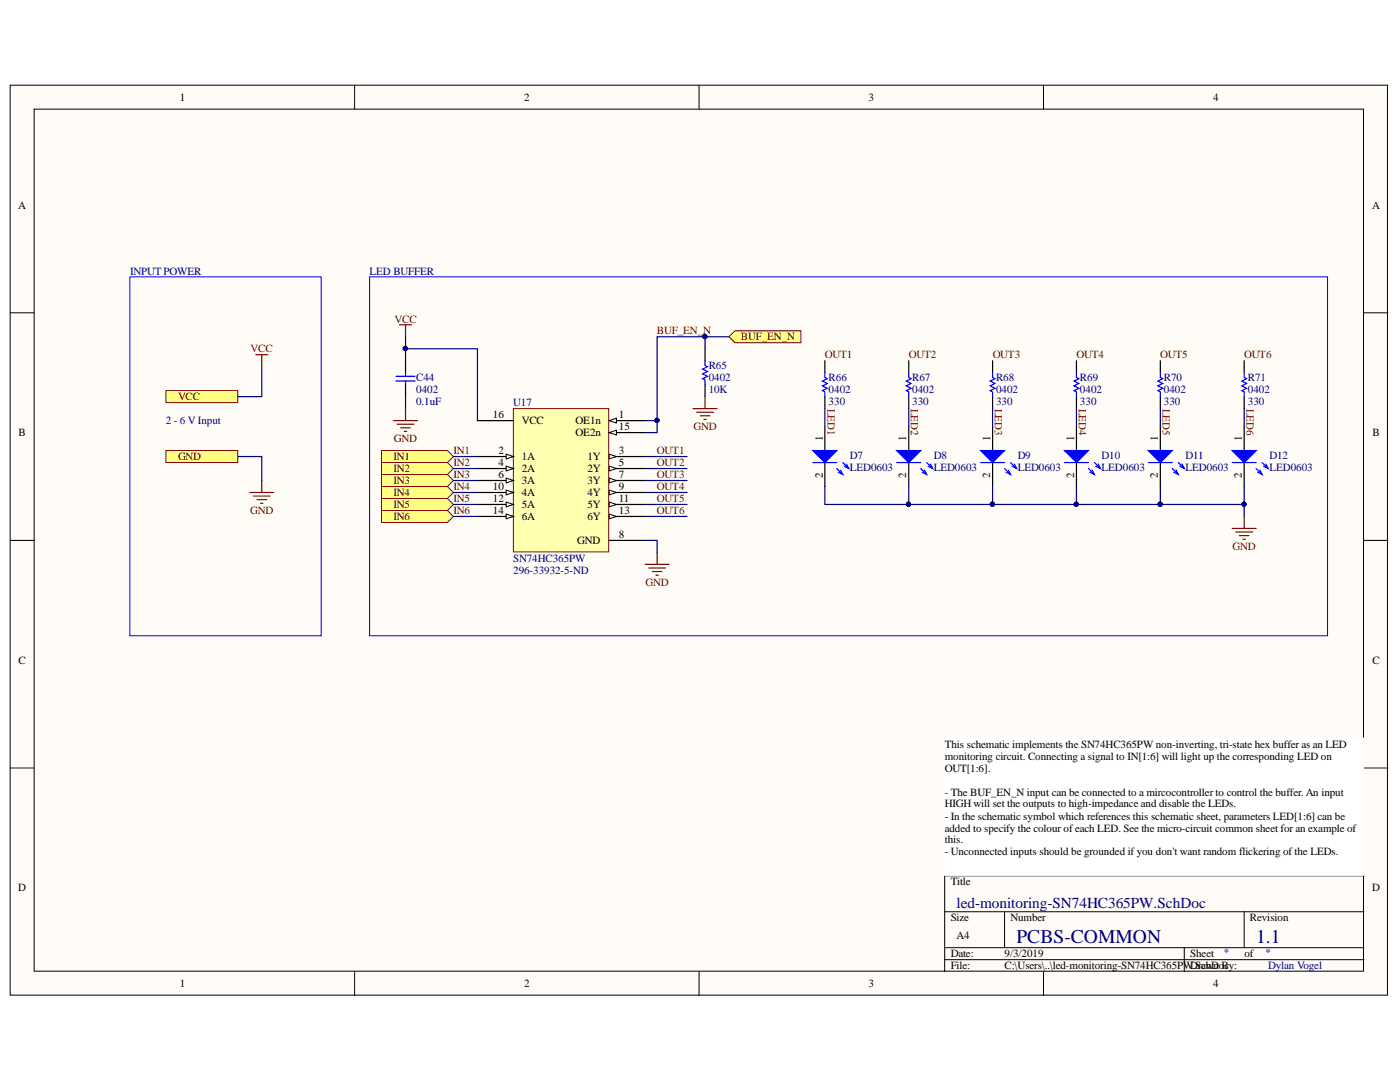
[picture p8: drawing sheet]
<svg xmlns="http://www.w3.org/2000/svg" width="279mm" height="216mm" viewBox="0 0 279 216" stroke-linecap="round" stroke-linejoin="round" font-family="sans-serif">
<g fill="#fffcf8" stroke="#000" stroke-width=".2">
<path d="M2 17h274.9v181.6h-274.9z"/>
<path d="M6.8 21.8h265.3v172h-265.3z"/>
</g>
<g fill="none" stroke="#000" stroke-width=".2">
<path d="M70.8 17v4.8M139.5 17v4.8M208.3 17v4.8M2 62.4h4.8M272.2 62.4h4.8M2 107.8h4.8M272.2 107.8h4.8M2 153.2h4.8M272.2 153.2h4.8M272.2 174.8h-83.7v19.1M70.8 193.9v4.8M139.5 193.9v4.8"/>
<path d="M188.5 181.9h83.7M188.5 189.1h83.7M188.5 191.5h83.7M200.5 181.9v7.2M208.3 193.9v4.8M236.3 189.1v4.8M248.3 181.9v7.2"/>
</g>
<path d="M73.8 55.2h191.1v71.7h-191.1z" fill="none" stroke="#00f" stroke-width=".2"/>
<path d="M51 70.8h2.4M52.2 70.8v2.4M49.9 98.3h4.7M50.6 99h3.3M51.3 99.7h1.9M52.2 95.9v2.4M52 100.4h.5" fill="none" stroke="#800000" stroke-width=".24"/>
<g fill="#ffff80" stroke="#800000" stroke-width=".2">
<path d="M33.1 78h14.4v2.3h-14.4z" fill-rule="evenodd"/>
<path d="M33.1 89.9h14.4v2.4h-14.4z" fill-rule="evenodd"/>
</g>
<path d="M25.9 55.2h38.2v71.7h-38.2z" fill="none" stroke="#00f" stroke-width=".2"/>
<path d="M188.5 147.3h83.6v27.4h-83.6z" fill="#fff" stroke="#fff" stroke-width=".2"/>
<path d="M102.5 81.5h19v28.6h-19z" fill="#ffffb0" stroke="#800000" stroke-width=".2"/>
<path d="M121.6 83.9h7.2" fill="none" stroke="#000" stroke-width=".24"/>
<path d="M121.6 83.9l1.4-.4v.9z" fill="#fffcf8"/>
<path d="M121.6 83.9l1.4-.4v.9z" fill="none" stroke="#000" stroke-width=".2"/>
<path d="M95.3 91.1h7.2" fill="none" stroke="#000" stroke-width=".24"/>
<path d="M101 90.6l1.5 .5-1.5 .5z" fill="#fffcf8"/>
<path d="M101 90.6l1.5 .5-1.5 .5z" fill="none" stroke="#000" stroke-width=".2"/>
<path d="M121.6 91.1h7.2" fill="none" stroke="#000" stroke-width=".24"/>
<path d="M121.6 90.6l1.4 .5-1.4 .5z" fill="#fffcf8"/>
<path d="M121.6 90.6l1.4 .5-1.4 .5z" fill="none" stroke="#000" stroke-width=".2"/>
<path d="M95.3 93.5h7.2" fill="none" stroke="#000" stroke-width=".24"/>
<path d="M101 93l1.5 .5-1.5 .5z" fill="#fffcf8"/>
<path d="M101 93l1.5 .5-1.5 .5z" fill="none" stroke="#000" stroke-width=".2"/>
<path d="M121.6 93.5h7.2" fill="none" stroke="#000" stroke-width=".24"/>
<path d="M121.6 93l1.4 .5-1.4 .5z" fill="#fffcf8"/>
<path d="M121.6 93l1.4 .5-1.4 .5z" fill="none" stroke="#000" stroke-width=".2"/>
<path d="M95.3 95.9h7.2" fill="none" stroke="#000" stroke-width=".24"/>
<path d="M101 95.4l1.5 .5-1.5 .5z" fill="#fffcf8"/>
<path d="M101 95.4l1.5 .5-1.5 .5z" fill="none" stroke="#000" stroke-width=".2"/>
<path d="M121.6 95.9h7.2" fill="none" stroke="#000" stroke-width=".24"/>
<path d="M121.6 95.4l1.4 .5-1.4 .5z" fill="#fffcf8"/>
<path d="M121.6 95.4l1.4 .5-1.4 .5z" fill="none" stroke="#000" stroke-width=".2"/>
<path d="M121.6 98.3h7.2M121.6 107.8h7.2" fill="none" stroke="#000" stroke-width=".24"/>
<path d="M121.6 97.8l1.4 .5-1.4 .4z" fill="#fffcf8"/>
<path d="M121.6 97.8l1.4 .5-1.4 .4z" fill="none" stroke="#000" stroke-width=".2"/>
<path d="M95.3 98.3h7.2" fill="none" stroke="#000" stroke-width=".24"/>
<path d="M101 97.8l1.5 .5-1.5 .4z" fill="#fffcf8"/>
<path d="M101 97.8l1.5 .5-1.5 .4z" fill="none" stroke="#000" stroke-width=".2"/>
<path d="M121.6 100.7h7.2" fill="none" stroke="#000" stroke-width=".24"/>
<path d="M121.6 100.2l1.4 .5-1.4 .4z" fill="#fffcf8"/>
<path d="M121.6 100.2l1.4 .5-1.4 .4z" fill="none" stroke="#000" stroke-width=".2"/>
<path d="M95.3 100.7h7.2" fill="none" stroke="#000" stroke-width=".24"/>
<path d="M101 100.2l1.5 .5-1.5 .4z" fill="#fffcf8"/>
<path d="M101 100.2l1.5 .5-1.5 .4z" fill="none" stroke="#000" stroke-width=".2"/>
<path d="M121.6 103.1h7.2" fill="none" stroke="#000" stroke-width=".24"/>
<path d="M121.6 102.6l1.4 .5-1.4 .4z" fill="#fffcf8"/>
<path d="M121.6 102.6l1.4 .5-1.4 .4z" fill="none" stroke="#000" stroke-width=".2"/>
<path d="M95.3 103.1h7.2" fill="none" stroke="#000" stroke-width=".24"/>
<path d="M101 102.6l1.5 .5-1.5 .4z" fill="#fffcf8"/>
<path d="M101 102.6l1.5 .5-1.5 .4z" fill="none" stroke="#000" stroke-width=".2"/>
<path d="M121.6 86.3h7.2" fill="none" stroke="#000" stroke-width=".24"/>
<path d="M121.6 86.3l1.4-.5v1z" fill="#fffcf8"/>
<path d="M121.6 86.3l1.4-.5v1z" fill="none" stroke="#000" stroke-width=".2"/>
<path d="M95.3 83.9h7.2" fill="none" stroke="#000" stroke-width=".24"/>
<path d="M145.5 67.2l1.2-1.2h13.1v2.4h-13.1z" fill-rule="evenodd" fill="#ffff80" stroke="#800000" stroke-width=".2"/>
<path d="M179 92.3h4.7M183.7 93.5l1.2 1.2M184.5 93.8l.4 .9-.9-.5M184.9 92.3l1.2 1.2M185.7 92.6l.4 .9-.9-.5" fill="none" stroke="#00f" stroke-width=".24"/>
<path d="M181.4 85.1v4.8M181.4 92.3v4.8" fill="none" stroke="#000" stroke-width=".24"/>
<path d="M179 89.9h4.7l-2.3 2.4z" fill="#00f"/>
<path d="M162.2 92.3h4.8M167 93.5l1.2 1.2M167.8 93.8l.4 .9-.9-.5M168.2 92.3l1.2 1.2M168.9 92.6l.5 .9-.9-.5M179 89.9h4.7l-2.3 2.4z" fill="none" stroke="#00f" stroke-width=".24"/>
<path d="M164.6 85.1v4.8M164.6 92.3v4.8" fill="none" stroke="#000" stroke-width=".24"/>
<path d="M162.2 89.9h4.8l-2.4 2.4z" fill="#00f"/>
<path d="M162.2 89.9h4.8l-2.4 2.4zM195.7 92.3h4.8M200.5 93.5l1.2 1.2M201.2 93.8l.5 .9-.9-.5M201.7 92.3l1.2 1.2M202.4 92.6l.5 .9-.9-.5" fill="none" stroke="#00f" stroke-width=".24"/>
<path d="M198.1 85.1v4.8M198.1 92.3v4.8" fill="none" stroke="#000" stroke-width=".24"/>
<path d="M195.7 89.9h4.8l-2.4 2.4z" fill="#00f"/>
<path d="M195.7 89.9h4.8l-2.4 2.4zM212.4 92.3h4.8M217.2 93.5l1.2 1.2M218 93.8l.4 .9-.9-.5M218.4 92.3l1.2 1.2M219.2 92.6l.4 .9-.9-.5" fill="none" stroke="#00f" stroke-width=".24"/>
<path d="M214.8 85.1v4.8M214.8 92.3v4.8" fill="none" stroke="#000" stroke-width=".24"/>
<path d="M212.4 89.9h4.8l-2.4 2.4z" fill="#00f"/>
<path d="M212.4 89.9h4.8l-2.4 2.4zM229.2 92.3h4.8M234 93.5l1.2 1.2M234.7 93.8l.5 .9-1-.5M235.2 92.3l1.1 1.2M235.9 92.6l.4 .9-.9-.5" fill="none" stroke="#00f" stroke-width=".24"/>
<path d="M231.6 85.1v4.8M231.6 92.3v4.8" fill="none" stroke="#000" stroke-width=".24"/>
<path d="M229.2 89.9h4.8l-2.4 2.4z" fill="#00f"/>
<path d="M229.2 89.9h4.8l-2.4 2.4zM245.9 92.3h4.8M250.7 93.5l1.2 1.2M251.4 93.8l.5 .9-.9-.5M251.9 92.3l1.2 1.2M252.6 92.6l.5 .9-.9-.5" fill="none" stroke="#00f" stroke-width=".24"/>
<path d="M248.3 85.1v4.8M248.3 92.3v4.8" fill="none" stroke="#000" stroke-width=".24"/>
<path d="M245.9 89.9h4.8l-2.4 2.4z" fill="#00f"/>
<path d="M245.9 89.9h4.8l-2.4 2.4z" fill="none" stroke="#00f" stroke-width=".24"/>
<path d="M245.9 105.4h4.8M246.6 106.2h3.4M247.3 106.9h2M248.1 107.6h.4M248.3 103.1v2.3" fill="none" stroke="#800000" stroke-width=".24"/>
<g fill="#ffff80" stroke="#800000" stroke-width=".2">
<path d="M76.2 89.9h13.1l1.2 1.2-1.2 1.2h-13.1z" fill-rule="evenodd"/>
<path d="M76.2 92.3h13.1l1.2 1.2-1.2 1.2h-13.1z" fill-rule="evenodd"/>
<path d="M76.2 94.7h13.1l1.2 1.2-1.2 1.2h-13.1z" fill-rule="evenodd"/>
<path d="M76.2 97.1h13.1l1.2 1.2-1.2 1.2h-13.1z" fill-rule="evenodd"/>
<path d="M76.2 99.5h13.1l1.2 1.2-1.2 1.2h-13.1z" fill-rule="evenodd"/>
<path d="M76.2 101.9h13.1l1.2 1.2-1.2 1.1h-13.1z" fill-rule="evenodd"/>
</g>
<g fill="none" stroke="#800000" stroke-width=".24">
<path d="M79.7 64.8h2.4M80.9 64.8v2.4M140.7 79.1v2.4M78.5 83.9h4.8M79.3 84.6h3.3M80 85.4h1.9M80.7 86.1h.5M80.9 81.5v2.4M138.3 81.5h4.8M139 82.3h3.4M139.8 83h1.9M140.5 83.7h.4"/>
<path d="M128.8 112.6h4.7M129.5 113.3h3.3M130.2 114h1.9M130.9 114.8h.5M131.1 110.2v2.4"/>
</g>
<g fill="none" stroke="#000" stroke-width=".24">
<path d="M80.9 72v2.4M80.9 76.8v2.3M140.7 69.6v2.4M140.7 76.8v2.3M164.6 72v2.4M164.6 79.1v2.4M181.4 72v2.4M181.4 79.1v2.4M198.1 72v2.4M198.1 79.1v2.4M214.8 72v2.4M214.8 79.1v2.4"/>
<path d="M231.6 72v2.4M231.6 79.1v2.4M248.3 72v2.4M248.3 79.1v2.4"/>
</g>
<path d="M79 75.1h3.8M79 76h3.8M80.9 74.4v.7M80.9 76v.8M140.7 72v.9l.5 .3-1 .4 1 .5-1 .5 1 .5-1 .5 .5 .2v1M164.6 74.4v.9l.5 .3-1 .4 1 .5-1 .5 1 .5-1 .5 .5 .2v.9M181.4 74.4v.9l.4 .3-.9 .4 .9 .5-.9 .5 .9 .5-.9 .5 .5 .2v.9M198.1 74.4v.9l.5 .3-1 .4 1 .5-1 .5 1 .5-1 .5 .5 .2v.9M214.8 74.4v.9l.5 .3-.9 .4 .9 .5-.9 .5 .9 .5-.9 .5 .4 .2v.9M231.6 74.4v.9l.4 .3-.9 .4 .9 .5-.9 .5 .9 .5-.9 .5 .5 .2v.9M248.3 74.4v.9l.5 .3-1 .4 1 .5-1 .5 1 .5-1 .5 .5 .2v.9" fill="none" stroke="#00f" stroke-width=".24"/>
<g fill="none" stroke="#000080" stroke-width=".24">
<path d="M52.2 73.2v5.9h-4.7M80.9 72v-2.4h14.4v14.3M80.9 67.2v2.4M80.9 79.1v2.4M140.7 67.2v2.4M145.5 67.2h-14.4v16.7h-2.3M47.5 91.1h4.7v4.8M90.5 98.3h4.8M90.5 95.9h4.8M90.5 93.5h4.8M90.5 91.1h4.8M128.8 98.3h8.3"/>
<path d="M128.8 95.9h8.3M128.8 93.5h8.3M128.8 91.1h8.3M131.1 83.9v2.4h-2.3M164.6 97.1v3.6h83.7v-3.6M164.6 81.5v3.6M181.4 81.5v3.6M181.4 97.1v3.6M198.1 81.5v3.6M198.1 97.1v3.6M214.8 81.5v3.6M214.8 97.1v3.6"/>
<path d="M231.6 81.5v3.6M231.6 97.1v3.6M248.3 81.5v3.6M90.5 103.1h4.8M90.5 100.7h4.8M128.8 107.8h2.3v2.4M128.8 103.1h8.3M128.8 100.7h8.3M248.3 100.7v2.4"/>
</g>
<g fill="#000080" stroke="#000080" stroke-width=".2">
<circle cx="140.7" cy="67.1" r=".43"/>
<circle cx="131.1" cy="83.9" r=".43"/>
<circle cx="181.3" cy="100.6" r=".43"/>
<circle cx="198" cy="100.6" r=".43"/>
<circle cx="214.8" cy="100.6" r=".43"/>
<circle cx="231.5" cy="100.6" r=".43"/>
<circle cx="248.3" cy="100.6" r=".43"/>
<circle cx="80.9" cy="69.5" r=".43"/>
</g>
<g font-size="3.9" fill="#000080">
<text x="202.8" y="188.3">PCBS-COMMON</text>
<text x="250.7" y="188.3">1.1</text>
</g>
<text font-size="3" fill="#000080" x="190.9" y="181.2">led-monitoring-SN74HC365PW.SchDoc</text>
<g font-size="2.2">
<text x="35.9" y="20.1">1</text>
<text x="104.6" y="20.1">2</text>
<text x="173.3" y="20.1">3</text>
<text x="242.1" y="20.1">4</text>
<text x="3.6" y="41.6">A</text>
<text x="273.8" y="41.6">A</text>
<text x="98.4" y="83.5">16</text>
<text x="123.5" y="83.5">1</text>
<text x="3.7" y="87">B</text>
<text x="104.1" y="84.7">VCC</text>
<text x="114.9" y="84.7">OE1n</text>
<text x="114.9" y="87">OE2n</text>
<text x="123.5" y="85.8">15</text>
<text x="164.2" y="88" transform="rotate(-90 164.2 88)">1</text>
<text x="180.9" y="88" transform="rotate(-90 180.9 88)">1</text>
<text x="197.6" y="88" transform="rotate(-90 197.6 88)">1</text>
<text x="214.4" y="88" transform="rotate(-90 214.4 88)">1</text>
<text x="231.1" y="88" transform="rotate(-90 231.1 88)">1</text>
<text x="247.9" y="88" transform="rotate(-90 247.9 88)">1</text>
<text x="273.9" y="87">B</text>
<text x="99.5" y="90.7">2</text>
<text x="99.5" y="93">4</text>
<text x="99.5" y="95.4">6</text>
<text x="104.1" y="91.9">1A</text>
<text x="104.1" y="94.2">2A</text>
<text x="117.2" y="91.9">1Y</text>
<text x="117.2" y="94.2">2Y</text>
<text x="123.5" y="90.7">3</text>
<text x="123.5" y="93">5</text>
<text x="123.5" y="95.4">7</text>
<text x="164.2" y="95.3" transform="rotate(-90 164.2 95.3)">2</text>
<text x="180.9" y="95.3" transform="rotate(-90 180.9 95.3)">2</text>
<text x="197.6" y="95.3" transform="rotate(-90 197.6 95.3)">2</text>
<text x="214.4" y="95.3" transform="rotate(-90 214.4 95.3)">2</text>
<text x="231.1" y="95.3" transform="rotate(-90 231.1 95.3)">2</text>
<text x="247.9" y="95.3" transform="rotate(-90 247.9 95.3)">2</text>
<text x="98.4" y="97.8">10</text>
<text x="98.4" y="100.2">12</text>
<text x="104.1" y="96.6">3A</text>
<text x="104.1" y="99">4A</text>
<text x="104.1" y="101.4">5A</text>
<text x="117.2" y="96.6">3Y</text>
<text x="117.2" y="99">4Y</text>
<text x="117.2" y="101.4">5Y</text>
<text x="123.5" y="97.8">9</text>
<text x="123.5" y="100.2">11</text>
<text x="98.4" y="102.6">14</text>
<text x="104.1" y="103.8">6A</text>
<text x="117.2" y="103.8">6Y</text>
<text x="123.5" y="107.3">8</text>
<text x="123.5" y="102.6">13</text>
<text x="115.2" y="108.6">GND</text>
<text x="3.7" y="132.4">C</text>
<text x="273.9" y="132.4">C</text>
<text x="188.6" y="149.2">This schematic implements the SN74HC365PW non-inverting, tri-state hex buffer as an LED</text>
<text x="188.6" y="151.6">monitoring circuit. Connecting a signal to IN[1:6] will light up the corresponding LED on</text>
<text x="188.6" y="154">OUT[1:6].</text>
<text x="188.6" y="158.7">- The BUF_EN_N input can be connected to a mircocontroller to control the buffer. An input</text>
<text x="188.6" y="161.1">HIGH will set the outputs to high-impedance and disable the LEDs.</text>
<text x="188.6" y="163.6">- In the schematic symbol which references this schematic sheet, parameters LED[1:6] can be</text>
<text x="188.6" y="165.9">added to specify the colour ofeach LED. See the micro-circuit common sheet for an example of</text>
<text x="188.6" y="168.3">this.</text>
<text x="188.6" y="170.7">- Unconnected inputs should be grounded ifyou don't want random flickering ofthe LEDs.</text>
<text x="3.6" y="177.9">D</text>
<text x="189.7" y="176.7">Title</text>
<text x="273.8" y="177.9">D</text>
<text x="189.7" y="183.9">Size</text>
<text x="201.7" y="183.9">Number</text>
<text x="249.5" y="183.9">Revision</text>
<text x="189.7" y="191.1">Date:</text>
<text x="190.9" y="187.4">A4</text>
<text x="200.5" y="191.1">9/3/2019</text>
<text x="237.5" y="191.1">Sheet</text>
<text x="248.4" y="191.1">of</text>
<text x="35.9" y="197">1</text>
<text x="104.6" y="197">2</text>
<text x="173.3" y="197">3</text>
<text x="189.7" y="193.4">File:</text>
<text x="200.5" y="193.4">C:\Users\..\led-monitoring-SN74HC365PWDrawnoc</text>
<text x="238" y="193.4">.SchD By:</text>
<text x="242.1" y="197">4</text>
</g>
<g font-size="2.2" fill="#000080">
<text x="26" y="54.8">INPUT POWER</text>
<text x="73.8" y="54.8">LED BUFFER</text>
<text x="83.1" y="76">C44</text>
<text x="141.4" y="73.7">R65</text>
<text x="141.4" y="76">0402</text>
<text x="165.4" y="76">R66</text>
<text x="182" y="76">R67</text>
<text x="198.8" y="76">R68</text>
<text x="215.5" y="76">R69</text>
<text x="232.3" y="76">R70</text>
<text x="249" y="76">R71</text>
<text x="83.1" y="80.9">0.1uF</text>
<text x="83.1" y="78.4">0402</text>
<text x="102.4" y="81.1">U17</text>
<text x="141.4" y="78.4">10K</text>
<text x="165.4" y="80.9">330</text>
<text x="165.4" y="78.4">0402</text>
<text x="182" y="80.9">330</text>
<text x="182" y="78.4">0402</text>
<text x="198.8" y="80.9">330</text>
<text x="198.8" y="78.4">0402</text>
<text x="215.5" y="80.9">330</text>
<text x="215.5" y="78.4">0402</text>
<text x="232.3" y="80.9">330</text>
<text x="232.3" y="78.4">0402</text>
<text x="249" y="80.9">330</text>
<text x="249" y="78.4">0402</text>
<text x="33.1" y="84.7">2 - 6 V Input</text>
<text x="169.6" y="91.6">D7</text>
<text x="169.6" y="94">LED0603</text>
<text x="186.4" y="91.6">D8</text>
<text x="186.4" y="94">LED0603</text>
<text x="203.1" y="91.6">D9</text>
<text x="203.1" y="94">LED0603</text>
<text x="219.9" y="91.6">D10</text>
<text x="219.9" y="94">LED0603</text>
<text x="236.6" y="91.6">D11</text>
<text x="236.6" y="94">LED0603</text>
<text x="253.3" y="91.6">D12</text>
<text x="253.3" y="94">LED0603</text>
<text x="102.4" y="112.1">SN74HC365PW</text>
<text x="102.4" y="114.5">296-33932-5-ND</text>
<text x="244.2" y="190.7">*</text>
<text x="252.6" y="190.7">*</text>
<text x="253.1" y="193.4">Dylan Vogel</text>
</g>
<g font-size="2.2" fill="#800000">
<text x="78.8" y="64.4">VCC</text>
<text x="50" y="70.3">VCC</text>
<text x="131.1" y="66.7">BUF_EN_N</text>
<text x="147.9" y="67.9">BUF_EN_N</text>
<text x="164.6" y="71.5">OUT1</text>
<text x="181.4" y="71.5">OUT2</text>
<text x="198.1" y="71.5">OUT3</text>
<text x="214.9" y="71.5">OUT4</text>
<text x="231.5" y="71.5">OUT5</text>
<text x="248.3" y="71.5">OUT6</text>
<text x="35.5" y="79.8">VCC</text>
<text x="165.1" y="81.5" transform="rotate(90 165.1 81.5)">LED1</text>
<text x="181.8" y="81.5" transform="rotate(90 181.8 81.5)">LED2</text>
<text x="198.5" y="81.5" transform="rotate(90 198.5 81.5)">LED3</text>
<text x="215.3" y="81.5" transform="rotate(90 215.3 81.5)">LED4</text>
<text x="232" y="81.5" transform="rotate(90 232 81.5)">LED5</text>
<text x="248.8" y="81.5" transform="rotate(90 248.8 81.5)">LED6</text>
<text x="78.6" y="88.2">GND</text>
<text x="138.4" y="85.8">GND</text>
<text x="35.5" y="91.9">GND</text>
<text x="78.5" y="91.9">IN1</text>
<text x="78.5" y="94.2">IN2</text>
<text x="90.5" y="90.7">IN1</text>
<text x="90.5" y="93">IN2</text>
<text x="90.5" y="95.4">IN3</text>
<text x="131.1" y="90.7">OUT1</text>
<text x="131.1" y="93">OUT2</text>
<text x="131.1" y="95.4">OUT3</text>
<text x="78.5" y="96.6">IN3</text>
<text x="78.5" y="99">IN4</text>
<text x="78.5" y="101.4">IN5</text>
<text x="90.5" y="97.8">IN4</text>
<text x="90.5" y="100.2">IN5</text>
<text x="131.1" y="97.8">OUT4</text>
<text x="131.1" y="100.2">OUT5</text>
<text x="49.9" y="102.6">GND</text>
<text x="78.5" y="103.8">IN6</text>
<text x="90.5" y="102.6">IN6</text>
<text x="131.1" y="102.6">OUT6</text>
<text x="246" y="109.8">GND</text>
<text x="128.8" y="116.9">GND</text>
</g>
</svg>
